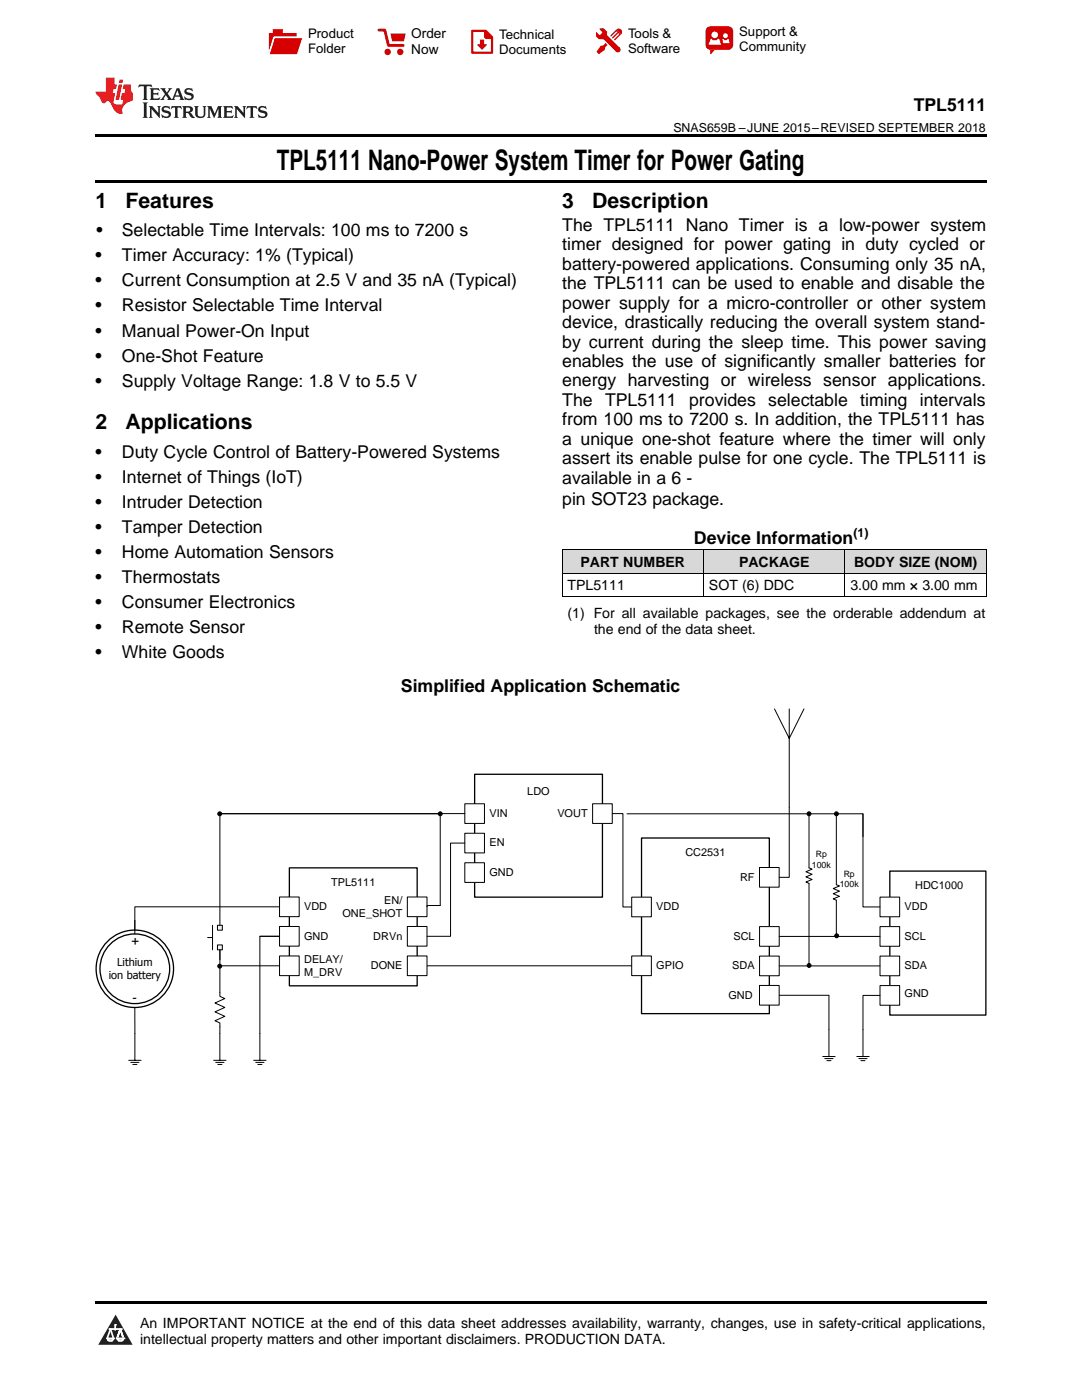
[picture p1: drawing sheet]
<svg xmlns="http://www.w3.org/2000/svg" width="216mm" height="279mm" viewBox="0 0 216 279" stroke-linecap="round" stroke-linejoin="round" font-family="sans-serif">
<g fill="#d8d8d8">
<path d="M112.2 109.8h28.2v4.6h-28.2z"/>
<path d="M140.4 109.8h28.2v4.6h-28.2z"/>
<path d="M168.6 109.8h28.2v4.6h-28.2z"/>
</g>
<path d="M23.1 262.4l3.4 6h-6.9z" fill="#231f20"/>
<path d="M21.4 267.1h1.2l-.3 .5h-.3a.55 .55 0 0 1-.6-.5z" fill-rule="evenodd" fill="#fff"/>
<path d="M21.4 267.1h1.2l-.3 .5h-.3a.55 .55 0 0 1-.6-.5z" fill="none" stroke="#231f20" stroke-width=".34"/>
<path d="M21.4 267.1l1.2 .1-.3 .4h-.5z" fill="none" stroke="#fff" stroke-width=".34"/>
<path d="M23 265.3h.1" fill="none" stroke="#fff" stroke-width=".34"/>
<path d="M23 264.4v.9z" fill="#fff"/>
<path d="M23 264.4v.9z" fill="none" stroke="#fff" stroke-width=".34"/>
<circle cx="23" cy="264.4" r=".17" fill="#fff"/>
<path d="M21.9 265.2h.1" fill="none" stroke="#fff" stroke-width=".34"/>
<path d="M21.9 265.2h2.3z" fill="#fff"/>
<path d="M21.9 265.2h2.3z" fill="none" stroke="#fff" stroke-width=".34"/>
<circle cx="24.2" cy="265.2" r=".17" fill="#fff"/>
<path d="M23.3 267.1h.1" fill="none" stroke="#fff" stroke-width=".34"/>
<path d="M24 265.2l-.7 1.9z" fill="#fff"/>
<path d="M24 265.2l-.7 1.9z" fill="none" stroke="#fff" stroke-width=".34"/>
<path d="M24 265.2l.7 1.9z" fill="#fff"/>
<path d="M24 265.2l.7 1.9z" fill="none" stroke="#fff" stroke-width=".34"/>
<path d="M24.6 267.1h.1" fill="none" stroke="#fff" stroke-width=".34"/>
<circle cx="21.4" cy="267.1" r=".17" fill="#fff"/>
<path d="M22.1 265.2l-.7 1.9z" fill="#fff"/>
<path d="M22.1 265.2l-.7 1.9z" fill="none" stroke="#fff" stroke-width=".34"/>
<path d="M22.1 265.2l.5 1.9z" fill="#fff"/>
<path d="M22.1 265.2l.5 1.9z" fill="none" stroke="#fff" stroke-width=".34"/>
<circle cx="22.6" cy="267.1" r=".17" fill="#fff"/>
<path d="M23.4 267.1h1.3a.65 .65 0 0 1-.7 .5 .65 .65 0 0 1-.6-.5z" fill-rule="evenodd" fill="#fff"/>
<path d="M23.4 267.1h1.3a.65 .65 0 0 1-.7 .5 .65 .65 0 0 1-.6-.5z" fill="none" stroke="#231f20" stroke-width=".34"/>
<path d="M23.4 267.1h1.3l-.4 .5h-.6z" fill="none" stroke="#fff" stroke-width=".34"/>
<path d="M23.3 267.1h.1" fill="none" stroke="#fff" stroke-width=".34"/>
<circle cx="24.7" cy="267.1" r=".17" fill="#fff"/>
<path d="M19 259.7h177.8v.5h-177.8z" fill="#000"/>
<path d="M57.7 173.2h25.5v23.5h-25.5z" fill="none" stroke="#000" stroke-width=".26"/>
<path d="M51.9 186.9h3.9" fill="none" stroke="#000" stroke-width=".2"/>
<path d="M55.8 179h3.9v3.9h-3.9z" fill-rule="evenodd" fill="#fff"/>
<path d="M55.8 179h3.9v3.9h-3.9z" fill="none" stroke="#000" stroke-width=".2"/>
<path d="M55.8 184.9h3.9v3.9h-3.9z" fill-rule="evenodd" fill="#fff"/>
<path d="M55.8 184.9h3.9v3.9h-3.9z" fill="none" stroke="#000" stroke-width=".2"/>
<path d="M55.8 190.8h3.9v3.9h-3.9z" fill-rule="evenodd" fill="#fff"/>
<path d="M55.8 190.8h3.9v3.9h-3.9zM85.2 192.7h40.8" fill="none" stroke="#000" stroke-width=".2"/>
<path d="M81.3 179h3.9v3.9h-3.9z" fill-rule="evenodd" fill="#fff"/>
<path d="M81.3 179h3.9v3.9h-3.9z" fill="none" stroke="#000" stroke-width=".2"/>
<path d="M81.3 184.9h3.9v3.9h-3.9z" fill-rule="evenodd" fill="#fff"/>
<path d="M81.3 184.9h3.9v3.9h-3.9z" fill="none" stroke="#000" stroke-width=".2"/>
<path d="M81.3 190.8h3.9v3.9h-3.9z" fill-rule="evenodd" fill="#fff"/>
<path d="M81.3 190.8h3.9v3.9h-3.9zM50.6 211.6h2.5M51 212h1.7M51.4 212.4h.9M51.9 206.3v5.3" fill="none" stroke="#000" stroke-width=".2"/>
<path d="M128 167.2h25.5v35.1h-25.5z" fill="none" stroke="#000" stroke-width=".26"/>
<path d="M126 190.8h4v3.9h-4z" fill-rule="evenodd" fill="#fff"/>
<path d="M126 190.8h4v3.9h-4z" fill="none" stroke="#000" stroke-width=".2"/>
<path d="M151.6 173.1h3.9v4h-3.9z" fill-rule="evenodd" fill="#fff"/>
<path d="M151.6 173.1h3.9v4h-3.9zM155.5 198.6h9.9" fill="none" stroke="#000" stroke-width=".2"/>
<path d="M151.6 196.7h3.9v3.9h-3.9z" fill-rule="evenodd" fill="#fff"/>
<path d="M151.6 196.7h3.9v3.9h-3.9zM165.4 198.6v12.3M25.7 211.6h2.5M26.1 212h1.6M26.5 212.4h.8M26.9 206.3v5.3M164.2 210.9h2.4M164.6 211.3h1.6M165 211.7h.8" fill="none" stroke="#000" stroke-width=".2"/>
<path d="M177.6 173.8h19.1v28.8h-19.1z" fill="none" stroke="#000" stroke-width=".26"/>
<path d="M175.6 179h3.9v4h-3.9z" fill-rule="evenodd" fill="#fff"/>
<path d="M175.6 179h3.9v4h-3.9z" fill="none" stroke="#000" stroke-width=".2"/>
<path d="M175.6 184.9h3.9v3.9h-3.9z" fill-rule="evenodd" fill="#fff"/>
<path d="M175.6 184.9h3.9v3.9h-3.9z" fill="none" stroke="#000" stroke-width=".2"/>
<path d="M175.6 190.8h3.9v3.9h-3.9z" fill-rule="evenodd" fill="#fff"/>
<path d="M175.6 190.8h3.9v3.9h-3.9z" fill="none" stroke="#000" stroke-width=".2"/>
<path d="M175.6 196.7h3.9v3.9h-3.9z" fill-rule="evenodd" fill="#fff"/>
<path d="M175.6 196.7h3.9v3.9h-3.9z" fill="none" stroke="#000" stroke-width=".2"/>
<path d="M151.6 184.9h3.9v3.9h-3.9z" fill-rule="evenodd" fill="#fff"/>
<path d="M151.6 184.9h3.9v3.9h-3.9z" fill="none" stroke="#000" stroke-width=".2"/>
<path d="M151.6 190.8h3.9v3.9h-3.9z" fill-rule="evenodd" fill="#fff"/>
<path d="M151.6 190.8h3.9v3.9h-3.9zM155.5 186.9h20.1M155.5 192.8h20.1" fill="none" stroke="#000" stroke-width=".2"/>
<path d="M94.7 154.5h25.5v24.5h-25.5z" fill="none" stroke="#000" stroke-width=".26"/>
<path d="M92.7 166.3h4v3.9h-4z" fill-rule="evenodd" fill="#fff"/>
<path d="M92.7 166.3h4v3.9h-4z" fill="none" stroke="#000" stroke-width=".2"/>
<path d="M118.2 160.4h4v3.9h-4z" fill-rule="evenodd" fill="#fff"/>
<path d="M118.2 160.4h4v3.9h-4z" fill="none" stroke="#000" stroke-width=".2"/>
<path d="M92.7 160.4h4v3.9h-4z" fill-rule="evenodd" fill="#fff"/>
<g fill="none" stroke="#000" stroke-width=".2">
<path d="M92.7 160.4h4v3.9h-4zM161.4 162.4v10.8l.6 .3-1.2 .5 1.2 .5-1.2 .5 1.2 .5-1.2 .5 .6 .3M166.9 162.4v14.2l.6 .2-1.2 .5 1.2 .5-1.2 .6 1.2 .5-1.2 .5 .6 .2M55.8 192.7l-12 .1"/>
<circle cx="87.8" cy="162.4" r=".39"/>
<circle cx="161.4" cy="162.4" r=".39"/>
<circle cx="166.9" cy="162.4" r=".39"/>
<circle cx="166.9" cy="186.8" r=".39"/>
</g>
<g fill="#000">
<circle cx="87.8" cy="162.4" r=".39"/>
<circle cx="161.4" cy="162.4" r=".39"/>
<circle cx="166.9" cy="162.4" r=".39"/>
<circle cx="166.9" cy="186.8" r=".39"/>
</g>
<circle cx="26.9" cy="193.3" r="7.7" fill="#fff"/>
<circle cx="26.9" cy="193.3" r="7.7" fill="none" stroke="#000" stroke-width=".26"/>
<circle cx="26.9" cy="193.3" r="7" fill="#fff"/>
<circle cx="26.9" cy="193.3" r="7" fill="none" stroke="#000" stroke-width=".26"/>
<path d="M26.9 183.7v2.7M42.4 184.7v4.9M43.9 198.1v.7l1 .5-2 .9 2 .9-2 .8 2 .9-2 .9 1 .5v.7M42.6 211.6h2.5M43 212h1.7M43.5 212.4h.8M43.9 206.3v5.3" fill="none" stroke="#000" stroke-width=".2"/>
<path d="M43.4 188.6h1v1h-1z" fill-rule="evenodd" fill="#e8eef7"/>
<path d="M43.4 188.6h1v1h-1z" fill="none" stroke="#000" stroke-width=".2"/>
<path d="M43.4 184.7h1v.9h-1z" fill-rule="evenodd" fill="#e8eef7"/>
<g fill="none" stroke="#000" stroke-width=".2">
<path d="M44.1 162.4h-.2v22.3M87.8 162.4v18.3h-2.6v.3M41.4 187.1h1M43.4 184.7h1v.9h-1zM43.9 189.6v8.5M55.8 186.9h-3.9v19.4M55.8 181h-28.9v4.6M26.9 201.1v5.2M43.9 204.9v1.4"/>
<circle cx="43.8" cy="162.4" r=".39"/>
<circle cx="43.8" cy="192.8" r=".39"/>
</g>
<g fill="#000">
<circle cx="43.8" cy="162.4" r=".39"/>
<circle cx="43.8" cy="192.8" r=".39"/>
</g>
<path d="M92.7 172.2h4v3.9h-4z" fill-rule="evenodd" fill="#fff"/>
<g fill="none" stroke="#000" stroke-width=".2">
<path d="M92.7 172.2h4v3.9h-4zM92.7 162.4h-48.9h44M92.7 168.3h-2.8v18.6h-4.7M161.4 176.3v16.4M166.9 179.6v7.2"/>
<circle cx="161.4" cy="192.7" r=".39"/>
</g>
<circle cx="161.4" cy="192.7" r=".39" fill="#000"/>
<path d="M126 179h4v4h-4z" fill-rule="evenodd" fill="#fff"/>
<g fill="none" stroke="#000" stroke-width=".2">
<path d="M112.2 119h84.6M112.2 114.4h84.6M112.2 109.7h84.6M112.2 109.7v9.4M140.4 109.7v9.4M168.6 109.7v9.4M196.8 109.7v9.4M154.5 141.5l3 5.9 2.9-5.9M157.5 141.5v33.6h-2M122.2 162.4h2.1v18.6h1.7M125.1 162.4h47.1v4.6M126 179h4v4h-4z"/>
<path d="M172.2 162.4v18.6h3.4M175.6 198.7h-3.4v12.2M171 210.9h2.4M171.4 211.3h1.6M171.8 211.7h.8"/>
</g>
<path d="M19 35.9h177.8v.5h-177.8zM19 26.8h177.8v.6h-177.8zM112.2 119.1h.1zM168.5 119.1h.1zM196.7 119.1h.1z" fill="#000"/>
<path d="M27.7 16.9l-.1 .6 .6-.3h.5v.2v2.2l-.2 .4h1l-.2-.4v-2.2v-.2h.5l.6 .3-.2-.6zM29.9 17.6l.2 .4v1.6l-.2 .4h1.9l.1-.6a1.09 1.09 0 0 1-1.3 .1v-.6h.6l.4 .2v-.7l-.2 .2h-.8v-.6l.2-.1a1.01 1.01 0 0 1 1 .3l-.1-.6zM32 17.6l.9 1.2-1 1.2h.9l-.2-.3 .5-.7 .5 .7-.3 .3h1.7l-.2-.3 .1-.4h1l.1 .4-.2 .3h1l-.3-.4-.7-2h-.5l-1 2.2-.8-1.1 .9-1.1h-.9l.2 .2-.4 .7-.4-.7 .2-.2zM35.4 18l.4 1h-.8zM37 17.7a.66 .66 0 0 0-.2 .8 .66 .66 0 0 0 .6 .4l.7 .2 .1 .2a.8 .8 0 0 1-.7 .4 .8 .8 0 0 1-.7-.5l.1 .8 .2-.2a.94 .94 0 0 0 1.1 .1 .94 .94 0 0 0 .4-.9 1.48 1.48 0 0 0-1.3-.6v-.4a1.1 1.1 0 0 1 1.2 .2l-.2-.6-.2 .1-.5-.1zM28.5 20.4l.2 .4v2.3l-.2 .4h1l-.2-.4v-2.3l.2-.4zM29.7 21.2l.2 .4v1.5l-.2 .4h.8l-.3-.4 .1-1.3 1.6 1.8v-2l.2-.4h-.7l.2 .2v1.1l-1.2-1.3zM32.5 21.3a.66 .66 0 0 0-.2 .8 .66 .66 0 0 0 .6 .4l.6 .2 .2 .2a.8 .8 0 0 1-.8 .4 .8 .8 0 0 1-.7-.5l.2 .7 .2-.1a.94 .94 0 0 0 1 .1 .94 .94 0 0 0 .5-1 1.47 1.47 0 0 0-1.3-.6l-.1-.3a1.1 1.1 0 0 1 1.3 .2l-.2-.6-.2 .1-.5-.2zM34.3 21.2l-.2 .6a.64 .64 0 0 1 .8-.3v1.6l-.2 .4h1l-.3-.4 .1-1.6a.66 .66 0 0 1 .8 .3l-.2-.6zM36.3 21.2l.3 .4v1.5l-.3 .4h1l-.2-.2v-.7h.5l.1 .1a.8 .8 0 0 0 1.2 .7l-1-1a.62 .62 0 0 0 .6-.5 .62 .62 0 0 0-.6-.7zM37.1 21.5h.1a.48 .48 0 0 1 .6 0 .48 .48 0 0 1 .1 .6l-.2 .1-.6 .1zM38.7 21.2l.2 .2a2.29 2.29 0 0 0 .4 2 1.05 1.05 0 0 0 1.7-.7v-1.3l.2-.2h-.8l.2 .4v1.1a.61 .61 0 0 1-.6 .6 .61 .61 0 0 1-.6-.6v-1.1l.3-.4zM41.3 21.2l.3 .4v1.5l-.3 .4h.8l-.2-.4v-1.4l.8 1.9 .9-1.9v1.4l-.2 .4h.9l-.2-.4v-1.5l.2-.4h-.8l-.7 1.5-.6-1.5zM44.5 21.2l.2 .4v1.5l-.2 .4h1.9l.2-.6a1.1 1.1 0 0 1-1.4 .2v-.7h.6l.4 .2v-.6l-.2 .1-.8 .1v-.6l.2-.1a1.02 1.02 0 0 1 1.1 .2l-.2-.5zM46.7 21.2l.2 .4v1.5l-.2 .4h.8l-.3-.4 .1-1.3 1.6 1.8v-2l.2-.4h-.7l.2 .2v1.1l-1.2-1.3zM49.3 21.2l-.1 .6a.64 .64 0 0 1 .8-.3v1.6l-.3 .4h1l-.2-.4v-1.6a.66 .66 0 0 1 .8 .3l-.1-.6zM51.7 21.3a.66 .66 0 0 0-.2 .7 .66 .66 0 0 0 .7 .5l.6 .2 .1 .2a.8 .8 0 0 1-.7 .4 .8 .8 0 0 1-.7-.5l.1 .7 .2-.1a.94 .94 0 0 0 1.1 .1 .94 .94 0 0 0 .4-1 1.48 1.48 0 0 0-1.2-.6l-.1-.3a1.1 1.1 0 0 1 1.2 .2l-.2-.6-.1 .1-.6-.2z" fill="#231f20"/>
<path d="M21.1 15.5v2.8h-2v.4l.9 .9a.96 .96 0 0 0 1 1 .59 .59 0 0 1 .5-.4 .59 .59 0 0 1 .5 .3l.4 .8a1.61 1.61 0 0 0 2.1 1.3 1.63 1.63 0 0 1 1.1-2.2l.9-.3v-1.5a1.6 1.6 0 0 1-.4-1.7h-1.4l-.2 .9h.5l-.2 .8h-.5l-.2 1v.3h.5l-.2 .9h-.7a.74 .74 0 0 1-1-.6l.3-1.6h-.5l.2-.8h.5l.1-.9h-.4v-1.4zM23.7 16.9l-.7 3h.8l.6-3zM23.8 15.9l-.1 .7h.7l.2-.7z" fill="#ee1d23"/>
<g fill="#d60000">
<path d="M54.4 5.8h2v.8h2.8v4.2h-5.5v-4.2h.7z" fill-rule="evenodd"/>
<path d="M54.7 7.5h5.6l-1 3.3h-5.6z" fill-rule="evenodd"/>
</g>
<path d="M54.6 7.4h5.8l-.1 .1h-5.5l-1.1 3.3z" fill-rule="evenodd" fill="#fff"/>
<path d="M54.6 7.4h5.8l-.1 .1h-5.5l-1.1 3.3z" fill="none" stroke="#fff" stroke-width=".2"/>
<path d="M75.6 6h1.2l.7 3.1h3" fill="none" stroke="#d60000" stroke-width=".56"/>
<g fill="#d60000">
<path d="M77.9 6.7h3.1l-.4 1.5h-2.3z" fill-rule="evenodd"/>
<circle cx="77.3" cy="10.4" r=".64"/>
<circle cx="79.9" cy="10.4" r=".64"/>
</g>
<path d="M94.2 6.2h2.7l1.3 1.2v3.1h-4z" fill="none" stroke="#d60000" stroke-width=".44"/>
<g fill="#d60000">
<path d="M95.8 7.9h.8v1h.6l-1 1.1-1-1v-.1h.6z" fill-rule="evenodd"/>
<path d="M96.6 6.2h.3l1.3 1.2v.4h-1.3l-.3-.4z" fill-rule="evenodd"/>
<path d="M119.6 5.7h.9l.6 .6 .1 .7 2.5 2.5-.8 .8-2.3-2.3-1.1-.2-.6-.6v-.8l.7 .6 .5-.4v-.2l-.4-.5z" fill-rule="evenodd"/>
<path d="M119.9 9.1h.4l.5-.5 .4 .4-.5 .5v.4l-1.2 .9-.5-.5z" fill-rule="evenodd"/>
<path d="M123 5.9a.67 .67 0 0 1 .9 0 .67 .67 0 0 1 0 .9z" fill-rule="evenodd"/>
<path d="M123 5.9l.9 .9-1.2 1.2h-.2l.1-.2 .9-.9 .1-.2h-.3l-.9 1h-.2v-.2l.9-1 .1-.2h-.3l-.9 1h-.2v-.2z" fill-rule="evenodd"/>
<circle cx="123.3" cy="9.9" r=".54"/>
</g>
<path d="M121.1 6.3l-.1 .7" fill="none" stroke="#d60000" stroke-width=".2"/>
<g fill="#d60000">
<path d="M141.1 5.5l.6-.2h3.6a.95 .95 0 0 1 1 .9v2.8a.95 .95 0 0 1-1 .9h-3.6a.95 .95 0 0 1-.9-.9v-2.8z" fill-rule="evenodd"/>
<path d="M141.7 9.9h.9l-.7 .9h-.2z" fill-rule="evenodd"/>
</g>
<g fill="#fff">
<path d="M144.3 8.6h1.3z"/>
<path d="M141.8 7.8h.3l.1 .2h.8l.2-.2h.3l.4 1.1h-2.5z" fill-rule="evenodd"/>
<path d="M144.2 7.8h.2l.2 .2h.4l.2-.2h.2l.2 .8h-1.3z" fill-rule="evenodd"/>
<circle cx="142.6" cy="6.9" r=".65"/>
<circle cx="144.8" cy="7.1" r=".48"/>
</g>
<text font-size="5.6" x="55.2" y="33.9">TPL5111 Nano-Power System Timer for Power Gating</text>
<g font-size="4.2">
<text x="19" y="41.4">1</text>
<text x="25" y="41.4">Features</text>
<text x="112.2" y="41.4">3</text>
<text x="118.2" y="41.4">Description</text>
<text x="19" y="85.6">2</text>
<text x="25" y="85.6">Applications</text>
</g>
<g font-size="3.5">
<text x="182.3" y="22.2">TPL5111</text>
<text x="19.2" y="47.1">•</text>
<text x="24.3" y="47.1">Selectable Time Intervals: 100 ms to 7200 s</text>
<text x="112.2" y="46.1">The TPL5111 Nano Timer is a low-power system</text>
<text x="19" y="52.1">•</text>
<text x="24.3" y="52.1">Timer Accuracy: 1% (Typical)</text>
<text x="112.2" y="50">timer designed for power gating in duty cycled or</text>
<text x="112.2" y="53.8">battery-powered applications. Consuming only 35 nA,</text>
<text x="19" y="57.2">•</text>
<text x="24.3" y="57.2">Current Consumption at 2.5 V and 35 nA (Typical)</text>
<text x="112.2" y="57.7">the TPL5111 can be used to enable and disable the</text>
<text x="19" y="62.2">•</text>
<text x="24.3" y="62.2">Resistor Selectable Time Interval</text>
<text x="112.2" y="61.6">power supply for a micro-controller or other system</text>
<text x="112.2" y="65.5">device, drastically reducing the overall system stand-</text>
<text x="19" y="67.2">•</text>
<text x="24.3" y="67.2">Manual Power-On Input</text>
<text x="112.2" y="69.4">by current during the sleep time. This power saving</text>
<text x="19" y="72.2">•</text>
<text x="19" y="77.2">•</text>
<text x="24.3" y="72.2">One-Shot Feature</text>
<text x="24.3" y="77.2">Supply Voltage Range: 1.8 V to 5.5 V</text>
<text x="112.2" y="73.2">enables the use of significantly smaller batteries for</text>
<text x="112.2" y="77.1">energy harvesting or wireless sensor applications.</text>
<text x="112.2" y="81">The TPL5111</text>
<text x="137.5" y="81">provides selectable</text>
<text x="171.7" y="81">timing intervals</text>
<text x="112.2" y="84.9">from 100 ms to 7200 s. In addition, the TPL5111 has</text>
<text x="112.2" y="88.8">a unique one-shot feature where the timer will only</text>
<text x="19" y="91.3">•</text>
<text x="24.3" y="91.3">Duty Cycle Control of Battery-Powered Systems</text>
<text x="112.2" y="92.6">assert its enable pulse for one cycle. The TPL5111 is</text>
<text x="19" y="96.3">•</text>
<text x="19" y="101.4">•</text>
<text x="24.3" y="96.3">Internet of Things (IoT)</text>
<text x="24.3" y="101.4">Intruder Detection</text>
<text x="112.2" y="96.5">available in a 6 -</text>
<text x="112.2" y="100.8">pin SOT23 package.</text>
<text x="19" y="106.4">•</text>
<text x="24.3" y="106.4">Tamper Detection</text>
<text x="19" y="111.4">•</text>
<text x="24.3" y="111.4">Home Automation Sensors</text>
<text x="138.5" y="108.5">Device Information</text>
<text x="19" y="116.4">•</text>
<text x="24.3" y="116.4">Thermostats</text>
<text x="19" y="121.4">•</text>
<text x="24.3" y="121.4">Consumer Electronics</text>
<text x="19" y="126.4">•</text>
<text x="19" y="131.4">•</text>
<text x="24.3" y="126.4">Remote Sensor</text>
<text x="24.3" y="131.4">White Goods</text>
<text x="80" y="138.1">Simplified Application Schematic</text>
</g>
<g font-size="2.8">
<text x="115.8" y="113.2">PART NUMBER</text>
<text x="147.5" y="113.2">PACKAGE</text>
<text x="170.4" y="113.2">BODY SIZE (NOM)</text>
<text x="113.2" y="117.8">TPL5111</text>
<text x="141.5" y="117.8">SOT (6) DDC</text>
<text x="169.7" y="117.8">3.00 mm × 3.00 mm</text>
<text x="113.2" y="123.3">(1) For all available packages, see the orderable addendum at</text>
<text x="118.5" y="126.5">the end of the data sheet.</text>
<text x="27.9" y="265">An IMPORTANT NOTICE at the end of this data sheet addresses availability, warranty, changes, use in safety-critical applications,</text>
<text x="27.9" y="268.2">intellectual property matters and other important disclaimers. PRODUCTION DATA.</text>
</g>
<g font-size="2.7">
<text x="82.1" y="7.7">Order</text>
<text x="82.1" y="10.7">Now</text>
</g>
<g font-size="2.6">
<text x="61.5" y="7.6">Product</text>
<text x="61.5" y="10.6">Folder</text>
<text x="99.6" y="7.8">Technical</text>
<text x="99.6" y="10.8">Documents</text>
<text x="125.3" y="7.6">Tools &amp;</text>
<text x="125.3" y="10.6">Software</text>
<text x="147.5" y="7.2">Support &amp;</text>
<text x="147.5" y="10.2">Community</text>
<text x="26.2" y="188.6">+</text>
<text x="26.5" y="199.9">-</text>
</g>
<g font-size="2.5">
<text x="134.4" y="26.3">SNAS659B –JUNE 2015–REVISED SEPTEMBER 2018</text>
<text x="170.3" y="107.1">(1)</text>
</g>
<g font-size="2.2">
<text x="105.2" y="158.6">LDO</text>
<text x="97.7" y="163">VIN</text>
<text x="111.2" y="163">VOUT</text>
<text x="97.7" y="168.9">EN</text>
<text x="136.8" y="170.8">CC2531</text>
<text x="66.1" y="176.8">TPL5111</text>
<text x="97.7" y="174.8">GND</text>
<text x="147.7" y="175.7">RF</text>
<text x="182.6" y="177.4">HDC1000</text>
<text x="60.7" y="181.6">VDD</text>
<text x="68.3" y="182.9">ONE_SHOT</text>
<text x="76.7" y="180.3">EN/</text>
<text x="131" y="181.6">VDD</text>
<text x="180.5" y="181.7">VDD</text>
<text x="60.7" y="187.5">GND</text>
<text x="74.5" y="187.5">DRVn</text>
<text x="146.3" y="187.5">SCL</text>
<text x="180.5" y="187.5">SCL</text>
<text x="21.7" y="195.3">ion battery</text>
<text x="23.4" y="192.7">Lithium</text>
<text x="60.7" y="192.1">DELAY/</text>
<text x="60.7" y="194.7">M_DRV</text>
<text x="74" y="193.4">DONE</text>
<text x="131" y="193.4">GPIO</text>
<text x="146.1" y="193.4">SDA</text>
<text x="180.5" y="193.4">SDA</text>
<text x="145.3" y="199.3">GND</text>
<text x="180.5" y="198.9">GND</text>
</g>
<g font-size="1.7">
<text x="162" y="173.2">100k</text>
<text x="162.8" y="171.1">Rp</text>
<text x="167.6" y="177.1">100k</text>
<text x="168.3" y="175">Rp</text>
</g>
</svg>
